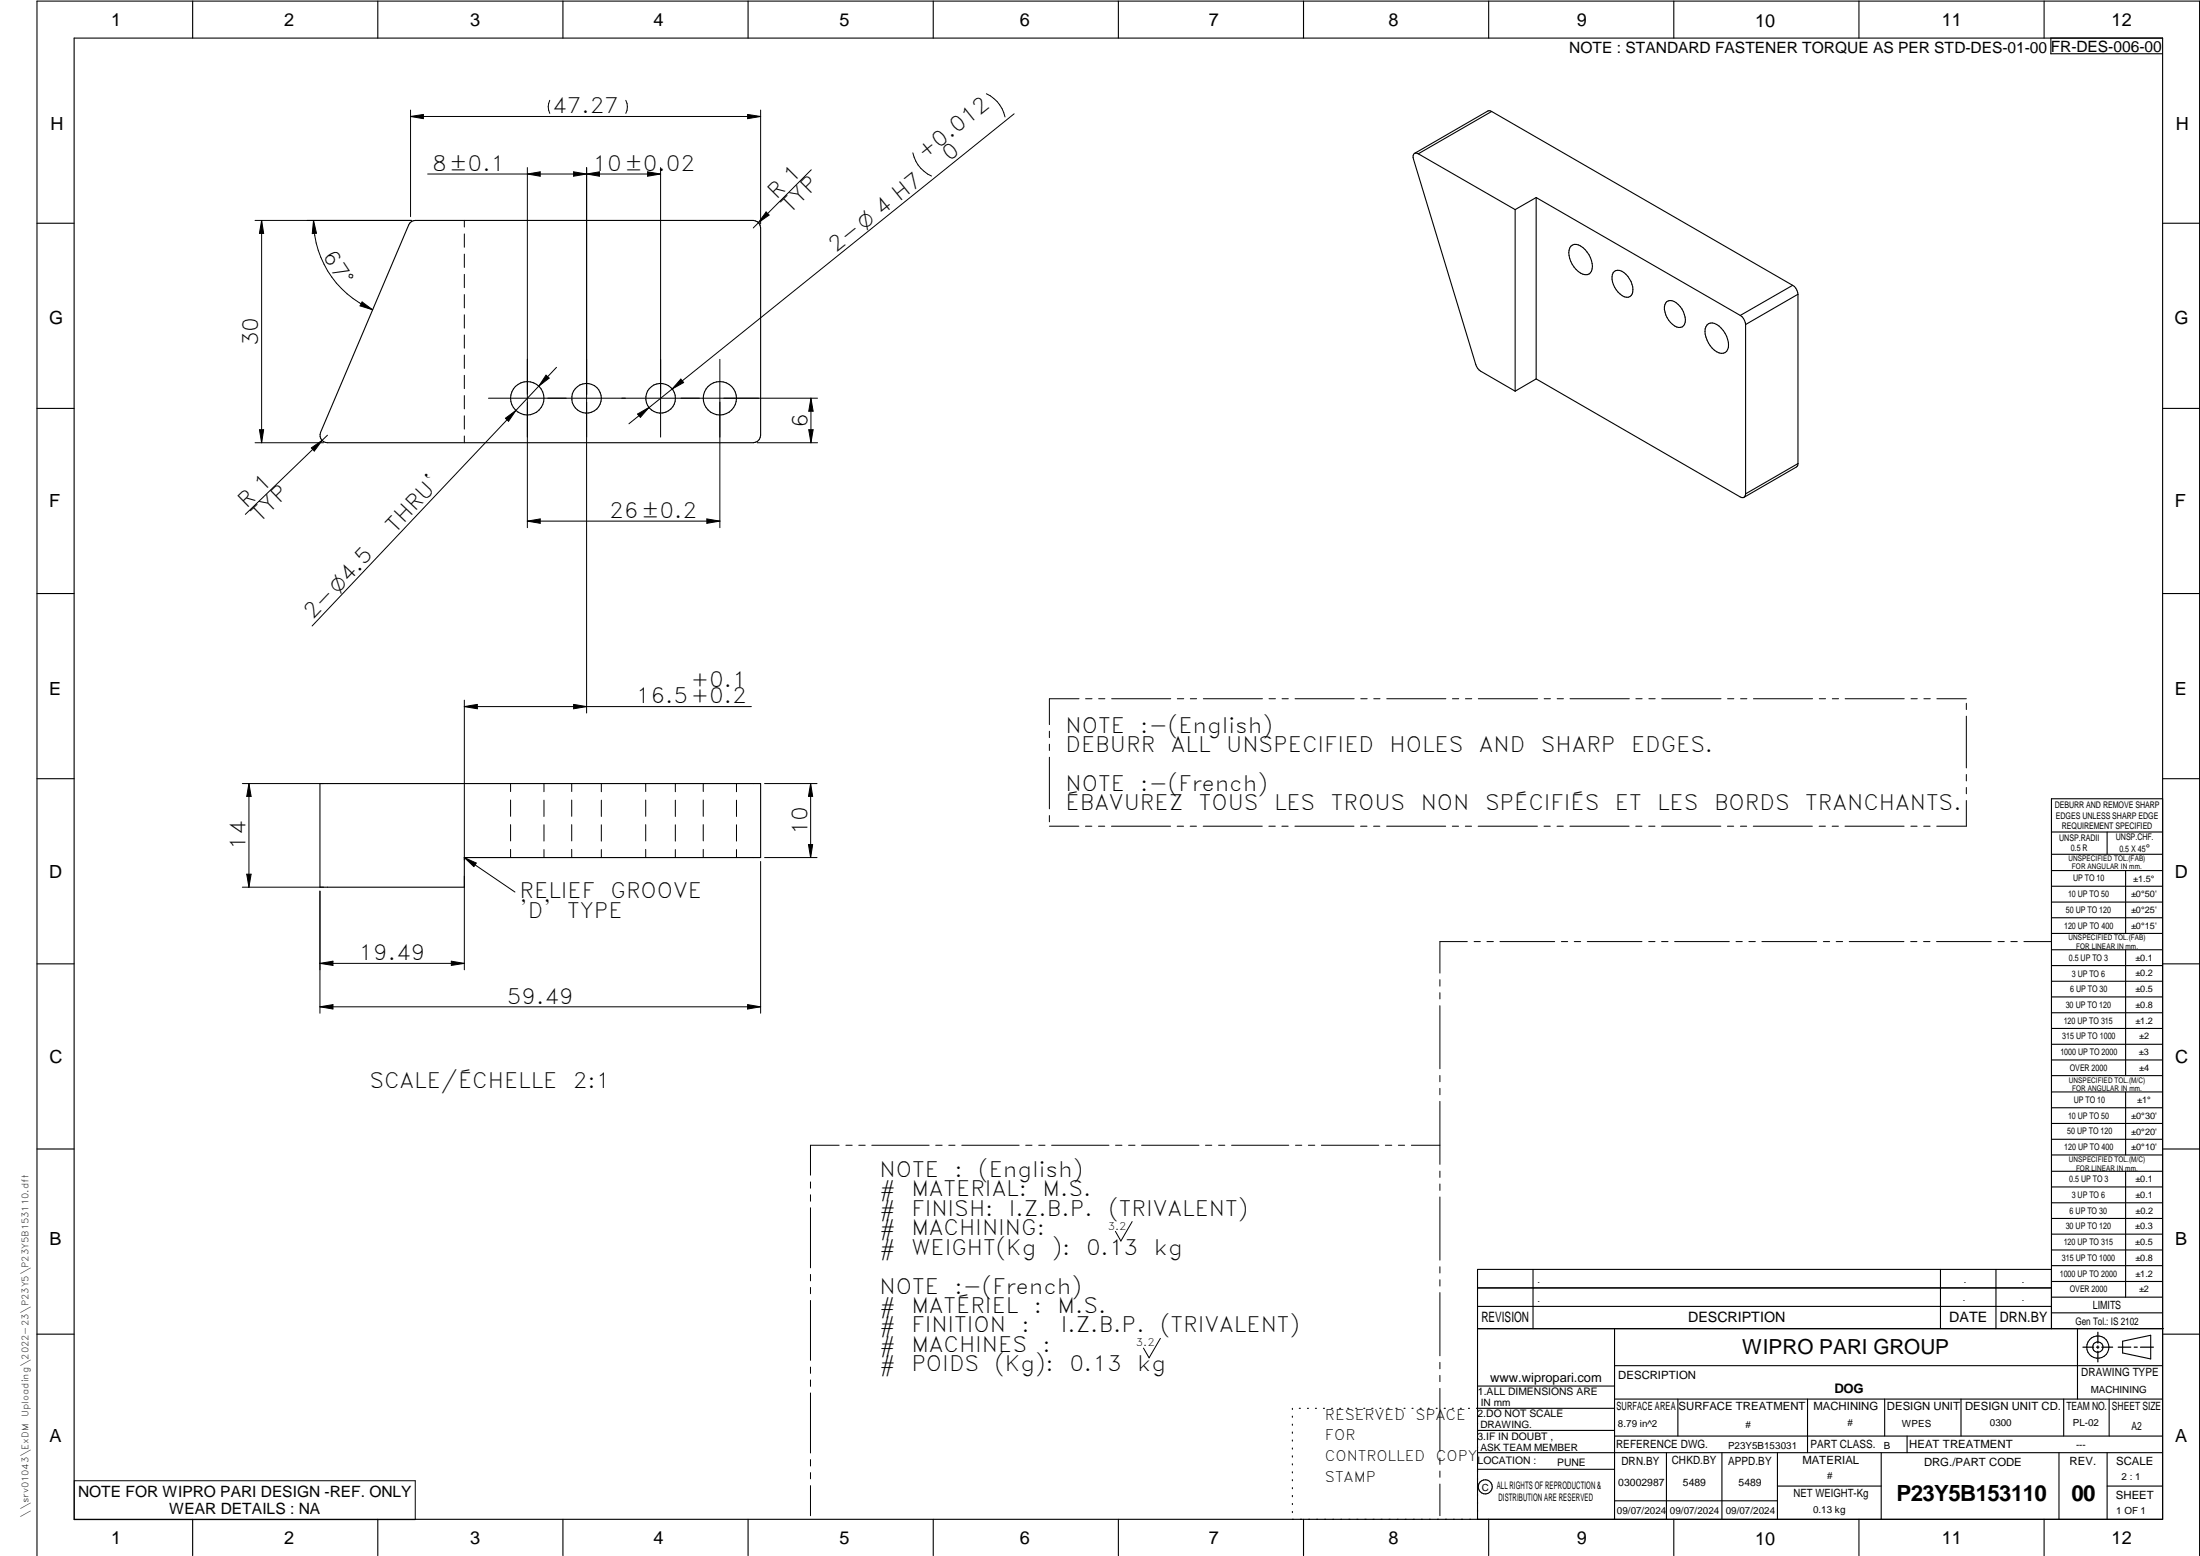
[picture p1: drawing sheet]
<svg xmlns="http://www.w3.org/2000/svg" width="594mm" height="420mm" viewBox="0 0 594 420" stroke-linecap="round" stroke-linejoin="round" font-family="sans-serif">
<g fill="none" stroke="#000" stroke-width=".3">
<path d="M20 10.3h564v400h-564zM52 .3v10M102 .3v10M152 .3v10M202 .3v10M252 .3v10M302 .3v10M352 .3v10M402 .3v10M452 .3v10M502 .3v10M552 .3v10"/>
<path d="M553.8 10.3v4.2h30.2M402.8 30.1l81.3 46.9M402.8 30.1l-1-.1-19.8 11.4M402.8 30.1l-19.8 11.4M383 41.5a.88 .88 0 0 0-1.1 0 .88 .88 0 0 0-.3 1l17.1 56.5 1.1 1.2 9.3 5.4M383 41.5l26.1 15.1M409.1 56.6v49M414.8 53.3l-5.7 3.3M414.8 53.3l55.1 31.9M414.8 53.3v49M10 60.3h10M110.7 60.2l.9-.6 .6-.1h91.2a2.03 2.03 0 0 1 2 2.1v55.9a2.03 2.03 0 0 1-2 2h-115a2 2 0 0 1-1.8-2.7z"/>
<path d="M424.2 66.5a2.34 2.34 0 0 1 3.2 .3 6.3 6.3 0 0 1 2.4 6.4 1.89 1.89 0 0 1-3 .5 6.4 6.4 0 0 1-2.9-6.7zM435.9 73.3a2.41 2.41 0 0 1 3.1 .7 5.7 5.7 0 0 1 1.8 5.3 1.68 1.68 0 0 1-2.7 .5 5.5 5.5 0 0 1-2.5-6.1zM484.1 77a2.97 2.97 0 0 1 1.4 2.5M484.1 77l-14.2 8.2M485.5 79.5v45.7M485.5 79.5l-14.1 8.1M584 60.3h10M450.1 81.4a2.41 2.41 0 0 1 3.1 .8 5.7 5.7 0 0 1 1.7 5.3 1.88 1.88 0 0 1-3.3 .1 5.3 5.3 0 0 1-1.8-5.8zM461 87.8a2.28 2.28 0 0 1 3.2 .3 6.3 6.3 0 0 1 2.3 6.3 1.88 1.88 0 0 1-2.9 .6 6.5 6.5 0 0 1-2.9-6.8zM469.9 85.2a3.2 3.2 0 0 1 1.5 2.4M471.4 87.6v45.7M10 110.3h10"/>
<path d="M414.8 102.3l-5.7 3.3M414.8 102.3l55.6 32.1a.89 .89 0 0 0 1-1.1M584 110.3h10M485.5 125.2v.4l-.4 .5-14.1 8.2M485.5 125.2l-14.1 8.1M10 160.3h10M584 160.3h10M10 210.3h10M86.4 211.6h119v20h-80v8h-39zM584 215.7h-30v143.1M584 210.3h10M554 224.7h30"/>
<path d="M554 230.7h30M554 235.1h30M554 239.3h30M569 224.7v6M574 235.1v17M554 243.6h30M554 247.8h30M554 252.1h30M554 256.5h30M574 256.5v33.9M10 260.3h10M554 260.7h30"/>
<path d="M554 265h30M554 269.2h30M554 273.5h30M554 277.7h30M584 260.3h10M554 282h30M554 286.2h30M554 290.4h30M554 294.9h30M554 299.1h30M574 294.9v17M10 310.3h10"/>
<path d="M554 303.4h30M554 307.6h30M554 311.9h30M554 316.3h30M574 316.3v34M584 310.3h10M554 320.5h30M554 324.8h30M554 329h30M554 333.2h30M554 337.5h30M399 358.8h185.2"/>
<path d="M399 352.8h155M399 347.8h155M414 342.8v16M436 358.8v51.5M524 342.8v16M539 342.8v16M554 341.8h30M554 346h30M554 350.3h30M554 354.5h30M554 342.8h-155v67.5M561 358.8v19"/>
<path d="M10 360.3h10M399 374.3h37M436 377.8h148M453.1 377.8v10M488.1 377.8v14.5M508.9 377.8v10M529.5 377.8v10M557.3 377.8v10M569.5 377.8v10M573.2 362.2l7.6-1.6v6.3l-7.6-1.6zM584 368.8h-148M584 360.3h10"/>
<path d="M349 380.3v.3M349 382.4v.3M349 384.6v.3M349 386.7v.3M349 388.8v.3M349 391v.3M349 393.1v.3M349 395.3v.3M349 397.4v.3M349 399.5v.3M350.9 380.3h.2M353.1 380.3h.2"/>
<path d="M355.2 380.3h.3M357.4 380.3h.3M359.6 380.3h.3M361.7 380.3h.3M363.9 380.3h.3M366.1 380.3h.3M368.3 380.3h.2M370.4 380.3h.3M372.6 380.3h.3M374.8 380.3h.3M376.9 380.3h.4M379.1 380.3h.3"/>
<path d="M381.3 380.3h.3M383.4 380.3h.4M385.6 380.3h.3M387.8 380.3h.3M390 380.3h.3M392.2 380.3h.3M394.3 380.3h.3M396.5 380.3h.3M398.7 380.3h37.3M399 396.7h37M399 392.3h185M399 386.2h37"/>
<path d="M436 387.8h148M450 392.3v18M465 392.3v18M480 392.3v18M508 392.3v18M515 387.8v4.5M556 392.3v18M569 392.3v18M52 410.3v9.7M102 410.3v9.7M152 410.3v9.7M202 410.3v9.7"/>
<path d="M252 410.3v9.7M302 410.3v9.7M349 401.7v.3M349 403.8v.4M349 406v.3M349 408.1v.3M352 410.3v9.7M402 410.3v9.7M436 405.3h44M452 410.3v9.7M480 401.3h28M502 410.3v9.7"/>
<path d="M552 410.3v9.7M569 401.3h15M10 420v-419.7h584v419.7"/>
<circle cx="142.4" cy="107.5" r="4.5"/>
<circle cx="158.4" cy="107.5" r="4"/>
<circle cx="178.4" cy="107.5" r="4"/>
<circle cx="194.4" cy="107.5" r="4.5"/>
<circle cx="566.5" cy="363.7" r="1.39"/>
<circle cx="566.5" cy="363.8" r="3"/>
<circle cx="401.1" cy="401.5" r="1.9"/>
</g>
<g fill="none" stroke="#000" stroke-width=".27">
<path d="M110.9 29.7v28.8M110.9 31.5h94.5M110.9 31.5l3.4-.6v1.1zM148.5 27.1a3.9 3.9 0 0 0 0 3.5M169 27.1a3.9 3.9 0 0 1 0 3.5M201.9 30.9l3.5 .6-3.5 .5zM205.4 29.7v30.8M266.4 25.3a8.9 8.9 0 0 1 5 6.3M273.8 30.7l-104 83.7M68.9 59.5h42.2M70.6 59.5l.6 3.5h-1.1zM70.6 59.5v60"/>
<path d="M84.7 59.5l.8 3.5-1.2 .1zM84.7 59.5a26.2 26.2 0 0 0 15.9 24.2M115.5 47h62.9M125.4 59.5v1.8M142.4 47l3.5-.6v1.2zM142.4 45.3v97.2M154.9 46.4l7 1.2v-1.2l-7 1.2zM158.4 45.3v147.2M174.9 46.4l3.5 .6-3.5 .6zM178.4 45.3v72.7M206.9 57.2l.8 .9-2.9 2zM219.1 45.8l-15.7 15.8"/>
<path d="M246.5 41.3a8.8 8.8 0 0 0 5 6.2M125.4 63.2v3.6M125.4 68.6v3.6M125.4 74.1v3.6M125.4 79.5v3.6M97.8 81.5l2.8 2.2-3.4-1.1zM125.4 85v3.6M125.4 90.5v3.5M125.4 95.9v3.6M150.3 99.2l-66 69.8M194.4 97v45.5M68.9 119.5h18.5"/>
<path d="M70.1 116h1.1l-.6 3.5zM88.4 117.5l-22.2 21.4M125.4 101.3v3.6M125.4 106.8v3.6M125.4 112.3v3.6M125.4 117.7v1.8M131.9 107.5h88.9M136.5 112.9l2.8-2.1-2 2.9zM147.4 101.3l.9 .8-2.8 2.2zM172.2 111.8l3.1-1.8-2.4 2.7zM183.8 102.4l.8 .9-3.1 1.7zM204.4 119.5h16.4"/>
<path d="M218.4 116h1.2l-.6 3.5zM219 107.5l.6 3.5h-1.2zM219 107.5v12M84.1 120.9l2.9-2-2.1 2.9zM142.4 140.7l3.5-.6v1.2zM142.4 140.7h52M190.9 140.1l3.5 .6-3.5 .6zM125.4 189.1v43.1M125.4 190.8h77.5M125.4 190.8l3.5-.6v1.2zM154.9 190.2l3.5 .6-3.5 .6zM283.4 197.4v1.8"/>
<path d="M291.4 188.7h-8v7M293.2 188.7h1.7M296.7 188.7h1.7M300.2 188.7h15.9M317.9 188.7h1.8M321.4 188.7h1.7M324.9 188.7h16M342.7 188.7h1.7M346.2 188.7h1.7M349.7 188.7h16M367.4 188.7h1.8M371 188.7h1.7"/>
<path d="M374.5 188.7h15.9M392.2 188.7h1.7M395.7 188.7h1.7M399.2 188.7h16M417 188.7h1.7M420.5 188.7h1.7M424 188.7h16M441.7 188.7h1.7M445.3 188.7h1.6M448.7 188.7h16M466.5 188.7h1.7M470 188.7h1.7"/>
<path d="M473.5 188.7h16M491.3 188.7h1.7M494.8 188.7h1.7M498.3 188.7h15.9M516 188.7h1.7M519.5 188.7h1.7M523 188.7h8M531 189.9v1.7M531 193.4v13.9M65.4 211.6h22M67.2 211.6l.6 3.5h-1.2zM67.2 211.6v28"/>
<path d="M137.9 211.6v2.1M137.9 216v4.4M146.9 211.6v2.2M146.9 216.1v4.4M154.4 211.6v2.1M154.4 216v4.4M162.4 211.6v2.2M162.4 216.1v4.4M174.4 211.6v2.1M174.4 216v4.4M182.4 211.6v2.2M182.4 216.1v4.4"/>
<path d="M189.9 211.6v2.1M189.9 216v4.4M198.9 211.6v2.2M198.9 216.1v4.4M206.5 211.6h14.1M218.9 211.6l.5 3.5h-1.1zM218.9 211.6v20M283.4 201v1.6M283.4 204.5v13.9M531 216.2v6.9h-8M531 209.1v1.8M531 212.6v1.7"/>
<path d="M65.4 239.6h22M66.6 236.1h1.2l-.6 3.5zM125.4 231.6l3.2 1.4-.6 1zM125.4 236.6v25.3M125.4 231.6l13.7 9.3M137.9 222.7v4.4M137.9 229.4v2.2M146.9 222.7v4.4M146.9 229.4v2.2M154.4 222.7v4.4M154.4 229.4v2.2M162.4 222.7v4.4"/>
<path d="M162.4 229.4v2.2M174.4 222.7v4.4M174.4 229.4v2.2M182.4 222.7v4.4M182.4 229.4v2.2M189.9 222.7v4.4M189.9 229.4v2.2M198.9 222.7v4.4M198.9 229.4v2.2M205.4 232.6v41M206.5 231.6h14.1M218.3 228h1.1l-.5 3.6z"/>
<path d="M283.4 223.1h7.9M283.4 220.2v1.7M293.1 223.1h1.7M296.6 223.1h1.7M300.1 223.1h16M317.9 223.1h1.7M321.4 223.1h1.7M324.9 223.1h16M342.6 223.1h1.8M346.2 223.1h1.6M349.7 223.1h15.9M367.4 223.1h1.7"/>
<path d="M370.9 223.1h1.7M374.4 223.1h16M392.2 223.1h1.7M395.7 223.1h1.7M399.2 223.1h16M416.9 223.1h1.7M420.4 223.1h1.7M423.9 223.1h16M441.7 223.1h1.7M445.2 223.1h1.7M448.7 223.1h16M466.5 223.1h1.7"/>
<path d="M470 223.1h1.7M473.4 223.1h16M491.2 223.1h1.7M494.7 223.1h1.7M498.2 223.1h16M516 223.1h1.7M519.5 223.1h1.7M86.4 240.6v33M121.9 259.5l3.5 .6-3.5 .6zM396.2 254.3h-7.4v8.5M398.1 254.3h1.6M401.5 254.3h1.8"/>
<path d="M405 254.3h14.8M421.6 254.3h1.7M425.1 254.3h1.7M428.6 254.3h14.8M445.2 254.3h1.7M448.7 254.3h1.7M452.2 254.3h14.8M468.8 254.3h1.7M472.3 254.3h1.7M475.8 254.3h14.8M492.4 254.3h1.7M495.8 254.3h1.8"/>
<path d="M499.4 254.3h14.7M516 254.3h1.6M519.4 254.3h1.8M522.9 254.3h14.8M539.5 254.3h1.7M543 254.3h1.7M546.5 254.3h7.4M86.4 271.9l3.5-.6v1.2zM86.4 260.1l3.5-.6v1.2zM86.4 260.1h39M86.4 271.9h119M201.9 271.3l3.5 .6-3.5 .6z"/>
<path d="M388.8 264.5v1.8M388.8 268.1v1.6M388.8 271.6v17M388.8 290.4v1.7M388.8 293.9v1.7M388.8 297.4v17M218.9 319.2v1.6M226.6 309.2h-7.7v8.1M228.4 309.2h1.7M231.9 309.2h1.7M235.4 309.2h15.5M252.7 309.2h1.7"/>
<path d="M256.2 309.2h1.7M259.7 309.2h15.5M277 309.2h1.7M280.5 309.2h1.7M284 309.2h15.5M301.2 309.2h1.8M304.8 309.2h1.7M308.3 309.2h15.5M325.5 309.2h1.7M329.1 309.2h1.6M332.6 309.2h15.4M349.8 309.2h1.7"/>
<path d="M353.3 309.2h1.7M356.8 309.2h15.5M374.1 309.2h1.7M377.6 309.2h1.7M381.1 309.2h7.7M388.8 316.2v1.7M388.8 319.7v1.7M218.9 322.6v1.8M218.9 326.1v16.2M305.7 329.9l-3 5.2-1.5-2.6M388.8 323.2v17.1M218.9 344.1v1.8"/>
<path d="M218.9 347.6v1.7M218.9 351.2v16.1M388.8 342.1v1.6M388.8 345.6v1.7M388.8 349v17.1M218.9 369.1v1.7M218.9 372.6v1.8M218.9 376.1v16.2M313.3 361.4l-3 5.2-1.5-2.6M388.8 367.9v1.7M388.8 371.4v1.7M388.8 374.9v17"/>
<path d="M20.1 399.8h92v10.5h-92zM218.9 394.1v1.8M218.9 397.6v1.7M388.8 393.7v1.7M388.8 397.2v1.7M218.9 401.2v8.1M388.8 400.7v8.6"/>
</g>
<path d="M566.5 359.7v3M562.5 363.8h2.9M566.1 363.8h.7M566.5 363.4v.7M566.5 364.9v2.8M567.6 363.8h2.9M572 363.8h3.4M576.3 363.8h.8M578 363.8h3.5" fill="none" stroke="#000" stroke-width=".34"/>
<g fill="#000">
<path d="M110.9 31.5l3.4-.6v1.1zM201.9 30.9l3.5 .6-3.5 .5zM142.4 47l3.5-.6v1.2zM154.9 46.4l3.5 .6-3.5 .6zM158.4 47l3.5-.6v1.2zM174.9 46.4l3.5 .6-3.5 .6zM206.9 57.2l.8 .9-2.9 2zM70.6 59.5l.6 3.5h-1.1zM84.7 59.5l.8 3.5-1.2 .1zM97.8 81.5l2.8 2.2-3.4-1.1zM70.1 116h1.1l-.6 3.5zM136.5 112.9l2.8-2.1-2 2.9z"/>
<path d="M147.4 101.3l.9 .8-2.8 2.2zM172.2 111.8l3.1-1.8-2.4 2.7zM183.8 102.4l.8 .9-3.1 1.7zM219 107.5l.6 3.5h-1.2zM218.4 116h1.2l-.6 3.5zM84.1 120.9l2.9-2-2.1 2.9zM142.4 140.7l3.5-.6v1.2zM190.9 140.1l3.5 .6-3.5 .6zM125.4 190.8l3.5-.6v1.2zM154.9 190.2l3.5 .6-3.5 .6zM67.2 211.6l.6 3.5h-1.2zM218.9 211.6l.5 3.5h-1.1z"/>
<path d="M66.6 236.1h1.2l-.6 3.5zM125.4 231.6l3.2 1.4-.6 1zM218.3 228h1.1l-.5 3.6zM86.4 260.1l3.5-.6v1.2zM86.4 271.9l3.5-.6v1.2zM121.9 259.5l3.5 .6-3.5 .6zM201.9 271.3l3.5 .6-3.5 .6z"/>
</g>
<g font-size="6">
<text x="512.1" y="405.2">P23Y5B153110</text>
<text x="559.4" y="405.2">00</text>
</g>
<g font-size="5.7">
<text x="149.1" y="30.6">47.27</text>
<text x="116.7" y="46.1">8±0.1</text>
<text x="160" y="46.1">10±0.02</text>
<text x="249.6" y="43.2" transform="rotate(-39 249.6 43.2)">+0.012</text>
<text x="256.4" y="43.6" transform="rotate(-39 256.4 43.6)">0</text>
<text x="209.7" y="54" transform="rotate(-45 209.7 54)">R 1</text>
<text x="213.4" y="57.7" transform="rotate(-45 213.4 57.7)">TYP</text>
<text x="86.9" y="69.3" transform="rotate(56 86.9 69.3)">67°</text>
<text x="225.7" y="68.3" transform="rotate(-39 225.7 68.3)">2-O 4 H7</text>
<text x="69.8" y="93.5" transform="rotate(-90 69.8 93.5)">30</text>
<text x="218.1" y="115.5" transform="rotate(-90 218.1 115.5)">6</text>
<text x="66.5" y="137.5" transform="rotate(-44 66.5 137.5)">R 1</text>
<text x="70.2" y="141.2" transform="rotate(-44 70.2 141.2)">TYP</text>
<text x="164.5" y="139.9">26±0.2</text>
<text x="106.7" y="144.1" transform="rotate(-47 106.7 144.1)">THRU`</text>
<text x="84.5" y="167.5" transform="rotate(-47 84.5 167.5)">2-O4.5</text>
<text x="186.6" y="185.4">+0.1</text>
<text x="171.7" y="189.9">16.5+0.2</text>
<text x="287.7" y="197.8">NOTE</text>
<text x="307.9" y="197.8">:-(English)</text>
<text x="287.7" y="203.1">DEBURR</text>
<text x="316.2" y="203.1">ALL</text>
<text x="331.1" y="203.1">UNSPECIFIED</text>
<text x="375.2" y="203.1">HOLES</text>
<text x="399.4" y="203.1">AND</text>
<text x="416.1" y="203.1">SHARP</text>
<text x="440.4" y="203.1">EDGES.</text>
<text x="287.7" y="213.6">NOTE</text>
<text x="307.9" y="213.6">:-(French)</text>
<text x="287.7" y="218.8">ÉBAVUREZ</text>
<text x="323.7" y="218.8">TOUS</text>
<text x="344" y="218.8">LES</text>
<text x="359.4" y="218.8">TROUS</text>
<text x="383.6" y="218.8">NON</text>
<text x="401" y="218.8">SPÉCIFIÉS</text>
<text x="436.1" y="218.8">ET</text>
<text x="447.5" y="218.8">LES</text>
<text x="462.8" y="218.8">BORDS</text>
<text x="487.5" y="218.8">TRANCHANTS.</text>
<text x="218" y="225.5" transform="rotate(-90 218 225.5)">10</text>
<text x="66.3" y="229.5" transform="rotate(-90 66.3 229.5)">14</text>
<text x="140.3" y="242.6">RELIEF</text>
<text x="164.9" y="242.6">GROOVE</text>
<text x="140.3" y="247.9">'D'</text>
<text x="153.2" y="247.9">TYPE</text>
<text x="96.9" y="259.2">19.49</text>
<text x="136.9" y="271">59.49</text>
<text x="99.8" y="293.8">SCALE/ÉCHELLE</text>
<text x="154.7" y="293.8">2:1</text>
<text x="237.5" y="317.8">NOTE</text>
<text x="257.7" y="317.8">:</text>
<text x="264.1" y="317.8">(English)</text>
<text x="237.5" y="323">#</text>
<text x="246.1" y="323">MATERIAL:</text>
<text x="281.5" y="323">M.S.</text>
<text x="237.5" y="328.3">#</text>
<text x="246.1" y="328.3">FINISH:</text>
<text x="272.4" y="328.3">I.Z.B.P.</text>
<text x="299.3" y="328.3">(TRIVALENT)</text>
<text x="237.5" y="333.5">#</text>
<text x="246.1" y="333.5">MACHINING:</text>
<text x="237.5" y="338.8">#</text>
<text x="246.1" y="338.8">WEIGHT(Kg</text>
<text x="284" y="338.8">):</text>
<text x="293.3" y="338.8">0.13</text>
<text x="311.6" y="338.8">kg</text>
<text x="237.5" y="349.3">NOTE</text>
<text x="257.7" y="349.3">:-(French)</text>
<text x="237.5" y="354.5">#</text>
<text x="237.5" y="359.8">#</text>
<text x="246.1" y="359.8">FINITION</text>
<text x="246.1" y="354.5">MATÉRIEL</text>
<text x="275.8" y="359.8">:</text>
<text x="279.2" y="354.5">:</text>
<text x="285.6" y="354.5">M.S.</text>
<text x="286.4" y="359.8">I.Z.B.P.</text>
<text x="313.3" y="359.8">(TRIVALENT)</text>
<text x="237.5" y="365">#</text>
<text x="246.1" y="365">MACHINES</text>
<text x="281.5" y="365">:</text>
<text x="237.5" y="370.3">#</text>
<text x="246.1" y="370.3">POIDS</text>
<text x="268.5" y="370.3">(Kg):</text>
<text x="288.8" y="370.3">0.13</text>
<text x="307.1" y="370.3">kg</text>
</g>
<text font-size="5.6" x="470.5" y="365.5">WIPRO PARI GROUP</text>
<g font-size="4.9">
<text x="30" y="6.9">1</text>
<text x="76.7" y="6.9">2</text>
<text x="127" y="6.9">3</text>
<text x="176.5" y="6.9">4</text>
<text x="226.7" y="6.9">5</text>
<text x="275.4" y="6.9">6</text>
<text x="326.4" y="6.9">7</text>
<text x="375" y="6.9">8</text>
<text x="425.8" y="6.9">9</text>
<text x="473.9" y="7.3">10</text>
<text x="524.3" y="6.9">11</text>
<text x="570.2" y="6.9">12</text>
<text x="13.6" y="35.1">H</text>
<text x="587.6" y="35.1">H</text>
<text x="13.2" y="87.5">G</text>
<text x="587.2" y="87.5">G</text>
<text x="13.2" y="137">F</text>
<text x="587.2" y="137">F</text>
<text x="13.2" y="187.6">E</text>
<text x="587.2" y="187.6">E</text>
<text x="13.2" y="237">D</text>
<text x="587.2" y="237">D</text>
<text x="13.4" y="287.1">C</text>
<text x="587.4" y="287.1">C</text>
<text x="13.4" y="336.2">B</text>
<text x="587.4" y="336.2">B</text>
<text x="13.4" y="389.3">A</text>
<text x="587.4" y="389.3">A</text>
<text x="30" y="416.9">1</text>
<text x="76.7" y="416.9">2</text>
<text x="127" y="416.9">3</text>
<text x="176.5" y="416.9">4</text>
<text x="226.7" y="416.9">5</text>
<text x="275.4" y="416.9">6</text>
<text x="326.4" y="416.9">7</text>
<text x="375" y="416.9">8</text>
<text x="425.8" y="416.9">9</text>
<text x="473.9" y="417.3">10</text>
<text x="524.3" y="416.9">11</text>
<text x="570.2" y="416.9">12</text>
</g>
<g font-size="4.2">
<text x="423.7" y="14.3">NOTE : STANDARD FASTENER TORQUE AS PER STD-DES-01-00</text>
<text x="553.8" y="14">FR-DES-006-00</text>
<text x="21.1" y="404.3">NOTE FOR WIPRO PARI DESIGN -REF. ONLY</text>
<text x="45.7" y="408.8">WEAR DETAILS : NA</text>
</g>
<g font-size="3.9">
<text x="400" y="357.1">REVISION</text>
<text x="455.9" y="357.1">DESCRIPTION</text>
<text x="526.4" y="357.1">DATE</text>
<text x="540" y="357.1">DRN.BY</text>
<text x="357.8" y="383.3">RESERVED</text>
<text x="382.3" y="383.3">SPACE</text>
<text x="357.8" y="388.9">FOR</text>
<text x="357.8" y="394.5">CONTROLLED</text>
<text x="387.8" y="394.5">COPY</text>
<text x="357.8" y="400">STAMP</text>
</g>
<text font-size="3.6" x="495.3" y="376.1">DOG</text>
<text font-size="3.5" x="402.4" y="373.3">www.wipropari.com</text>
<g font-size="3.1">
<text x="565.1" y="353.5">LIMITS</text>
<text x="562" y="371.7">DRAWING TYPE</text>
<text x="437" y="372.3">DESCRIPTION</text>
<text x="436.5" y="380.8">SURFACE AREA</text>
<text x="453.3" y="380.8">SURFACE TREATMENT</text>
<text x="489.7" y="380.8">MACHINING</text>
<text x="509.5" y="380.8">DESIGN UNIT</text>
<text x="530.6" y="380.8">DESIGN UNIT CD.</text>
<text x="558" y="380.6">TEAM NO.</text>
<text x="570.3" y="380.7">SHEET SIZE</text>
<text x="575.6" y="386.1">A2</text>
<text x="436.4" y="391.1">REFERENCE DWG.</text>
<text x="437.8" y="395.5">DRN.BY</text>
<text x="451.4" y="395.4">CHKD.BY</text>
<text x="466.6" y="395.5">APPD.BY</text>
<text x="486.7" y="395.4">MATERIAL</text>
<text x="488.9" y="390.9">PART CLASS.</text>
<text x="515.6" y="390.9">HEAT TREATMENT</text>
<text x="519.6" y="395.9">DRG./PART CODE</text>
<text x="558.9" y="395.5">REV.</text>
<text x="571.4" y="395.6">SCALE</text>
<text x="484.3" y="404.2">NET WEIGHT-Kg</text>
<text x="571.4" y="404.7">SHEET</text>
</g>
<text font-size="3" x="579.5" y="230.1">°</text>
<g font-size="2.8">
<text x="299.1" y="332.1">3.2</text>
<text x="560.4" y="357.7">Gen Tol.: IS 2102</text>
<text x="306.7" y="363.6">3.2</text>
<text x="399.1" y="376.6">1.ALL DIMENSIONS ARE</text>
<text x="399" y="382.7">2.DO NOT SCALE</text>
<text x="399" y="388.7">3.IF IN DOUBT ,</text>
<text x="399" y="395.4">LOCATION :</text>
<text x="420.5" y="396">PUNE</text>
<text x="404.2" y="402">ALL RIGHTS OF REPRODUCTION &amp;</text>
<text x="437" y="401.2">03002987</text>
<text x="454.4" y="401.2">5489</text>
<text x="469.5" y="401.2">5489</text>
<text x="404.7" y="405.4">DISTRIBUTION ARE RESERVED</text>
</g>
<g font-size="2.7">
<text x="564.6" y="376.2">MACHINING</text>
<text x="399.9" y="379.7">IN mm</text>
<text x="399.7" y="385.7">DRAWING.</text>
<text x="436.9" y="385.4">8.79 in^2</text>
<text x="471.4" y="385.5">#</text>
<text x="498.9" y="385">#</text>
<text x="513.6" y="385.3">WPES</text>
<text x="537.3" y="385.1">0300</text>
<text x="559.7" y="385.1">PL-02</text>
<text x="399.7" y="391.8">ASK TEAM MEMBER</text>
<text x="466.6" y="391.2">P23Y5B153031</text>
<text x="508.7" y="391.2">B</text>
<text x="560.6" y="391.1">---</text>
<text x="493.4" y="399.5">#</text>
<text x="572.8" y="399.7">2 : 1</text>
<text x="400.1" y="402.5">C</text>
<text x="436.6" y="408.7">09/07/2024</text>
<text x="450.9" y="408.8">09/07/2024</text>
<text x="466" y="408.9">09/07/2024</text>
<text x="489.6" y="408.5">0.13 kg</text>
<text x="571.4" y="408.7">1 OF 1</text>
</g>
<g font-size="2.5">
<text x="554.9" y="218.3">DEBURR AND REMOVE SHARP</text>
<text x="555.2" y="221">EDGES UNLESS SHARP EDGE</text>
<text x="556.1" y="227.1">UNSP.RADII</text>
<text x="556.8" y="223.8">REQUIREMENT SPECIFIED</text>
<text x="571.4" y="226.9">UNSP.CHF.</text>
<text x="559.2" y="229.9">0.5 R</text>
<text x="572.3" y="230.1">0.5 X 45</text>
<text x="559.8" y="238">UP TO 10</text>
<text x="576.1" y="238.1">±1.5°</text>
<text x="558.5" y="242.2">10 UP TO 50</text>
<text x="575.5" y="242.3">±0°50'</text>
<text x="557.4" y="250.7">120 UP TO 400</text>
<text x="557.9" y="246.5">50 UP TO 120</text>
<text x="575.5" y="250.7">±0°15'</text>
<text x="575.5" y="246.5">±0°25'</text>
<text x="558.7" y="259.4">0.5 UP TO 3</text>
<text x="559.5" y="263.7">3 UP TO 6</text>
<text x="576.6" y="263.6">±0.2</text>
<text x="576.6" y="259.4">±0.1</text>
<text x="559" y="267.9">6 UP TO 30</text>
<text x="576.6" y="267.9">±0.5</text>
<text x="557.8" y="272.2">30 UP TO 120</text>
<text x="576.6" y="272.2">±0.8</text>
<text x="556.9" y="280.7">315 UP TO 1000</text>
<text x="557.3" y="276.4">120 UP TO 315</text>
<text x="576.6" y="276.4">±1.2</text>
<text x="577.7" y="280.7">±2</text>
<text x="556.4" y="284.9">1000 UP TO 2000</text>
<text x="577.6" y="284.9">±3</text>
<text x="558.9" y="289.2">OVER 2000</text>
<text x="577.7" y="289.3">±4</text>
<text x="560" y="297.9">UP TO 10</text>
<text x="577.1" y="297.9">±1°</text>
<text x="558.5" y="302.1">10 UP TO 50</text>
<text x="575.5" y="302.1">±0°30'</text>
<text x="557.4" y="310.6">120 UP TO 400</text>
<text x="558.2" y="306.3">50 UP TO 120</text>
<text x="575.5" y="310.6">±0°10'</text>
<text x="575.5" y="306.4">±0°20'</text>
<text x="558.8" y="319.2">0.5 UP TO 3</text>
<text x="559.4" y="323.4">3 UP TO 6</text>
<text x="576.6" y="319.2">±0.1</text>
<text x="576.6" y="323.5">±0.1</text>
<text x="558.9" y="327.7">6 UP TO 30</text>
<text x="576.7" y="327.7">±0.2</text>
<text x="557.8" y="332">30 UP TO 120</text>
<text x="576.6" y="332">±0.3</text>
<text x="556.8" y="340.5">315 UP TO 1000</text>
<text x="557.3" y="336.3">120 UP TO 315</text>
<text x="576.6" y="336.3">±0.5</text>
<text x="576.6" y="340.5">±0.8</text>
<text x="415.2" y="346.4">.</text>
<text x="530.3" y="346.5">.</text>
<text x="545.9" y="346.4">.</text>
<text x="556.2" y="344.7">1000 UP TO 2000</text>
<text x="576.6" y="344.7">±1.2</text>
<text x="415.2" y="351.5">.</text>
<text x="530" y="351.3">.</text>
<text x="545.9" y="351.4">.</text>
<text x="558.9" y="349">OVER 2000</text>
<text x="577.6" y="349">±2</text>
</g>
<g font-size="2.4">
<text x="7.7" y="382.7" transform="rotate(-90 7.7 382.7)">Uploading\2022-23\P23Y5\P23Y5B153110.dft</text>
<text x="7.7" y="409.8" transform="rotate(-90 7.7 409.8)">\\srv01043\ExDM</text>
</g>
<g font-size="2.1">
<text x="558.5" y="232.4">UNSPECIFIED TOL.(FAB)</text>
<text x="559.5" y="234.7">FOR ANGULAR IN mm.</text>
<text x="558.6" y="253.9">UNSPECIFIED TOL.(FAB)</text>
<text x="560.7" y="256.3">FOR LINEAR IN mm.</text>
<text x="558.7" y="292.3">UNSPECIFIED TOL.(M/C)</text>
<text x="559.6" y="294.7">FOR ANGULAR IN mm.</text>
<text x="558.7" y="313.7">UNSPECIFIED TOL.(M/C)</text>
<text x="560.6" y="316.1">FOR LINEAR IN mm.</text>
</g>
</svg>
